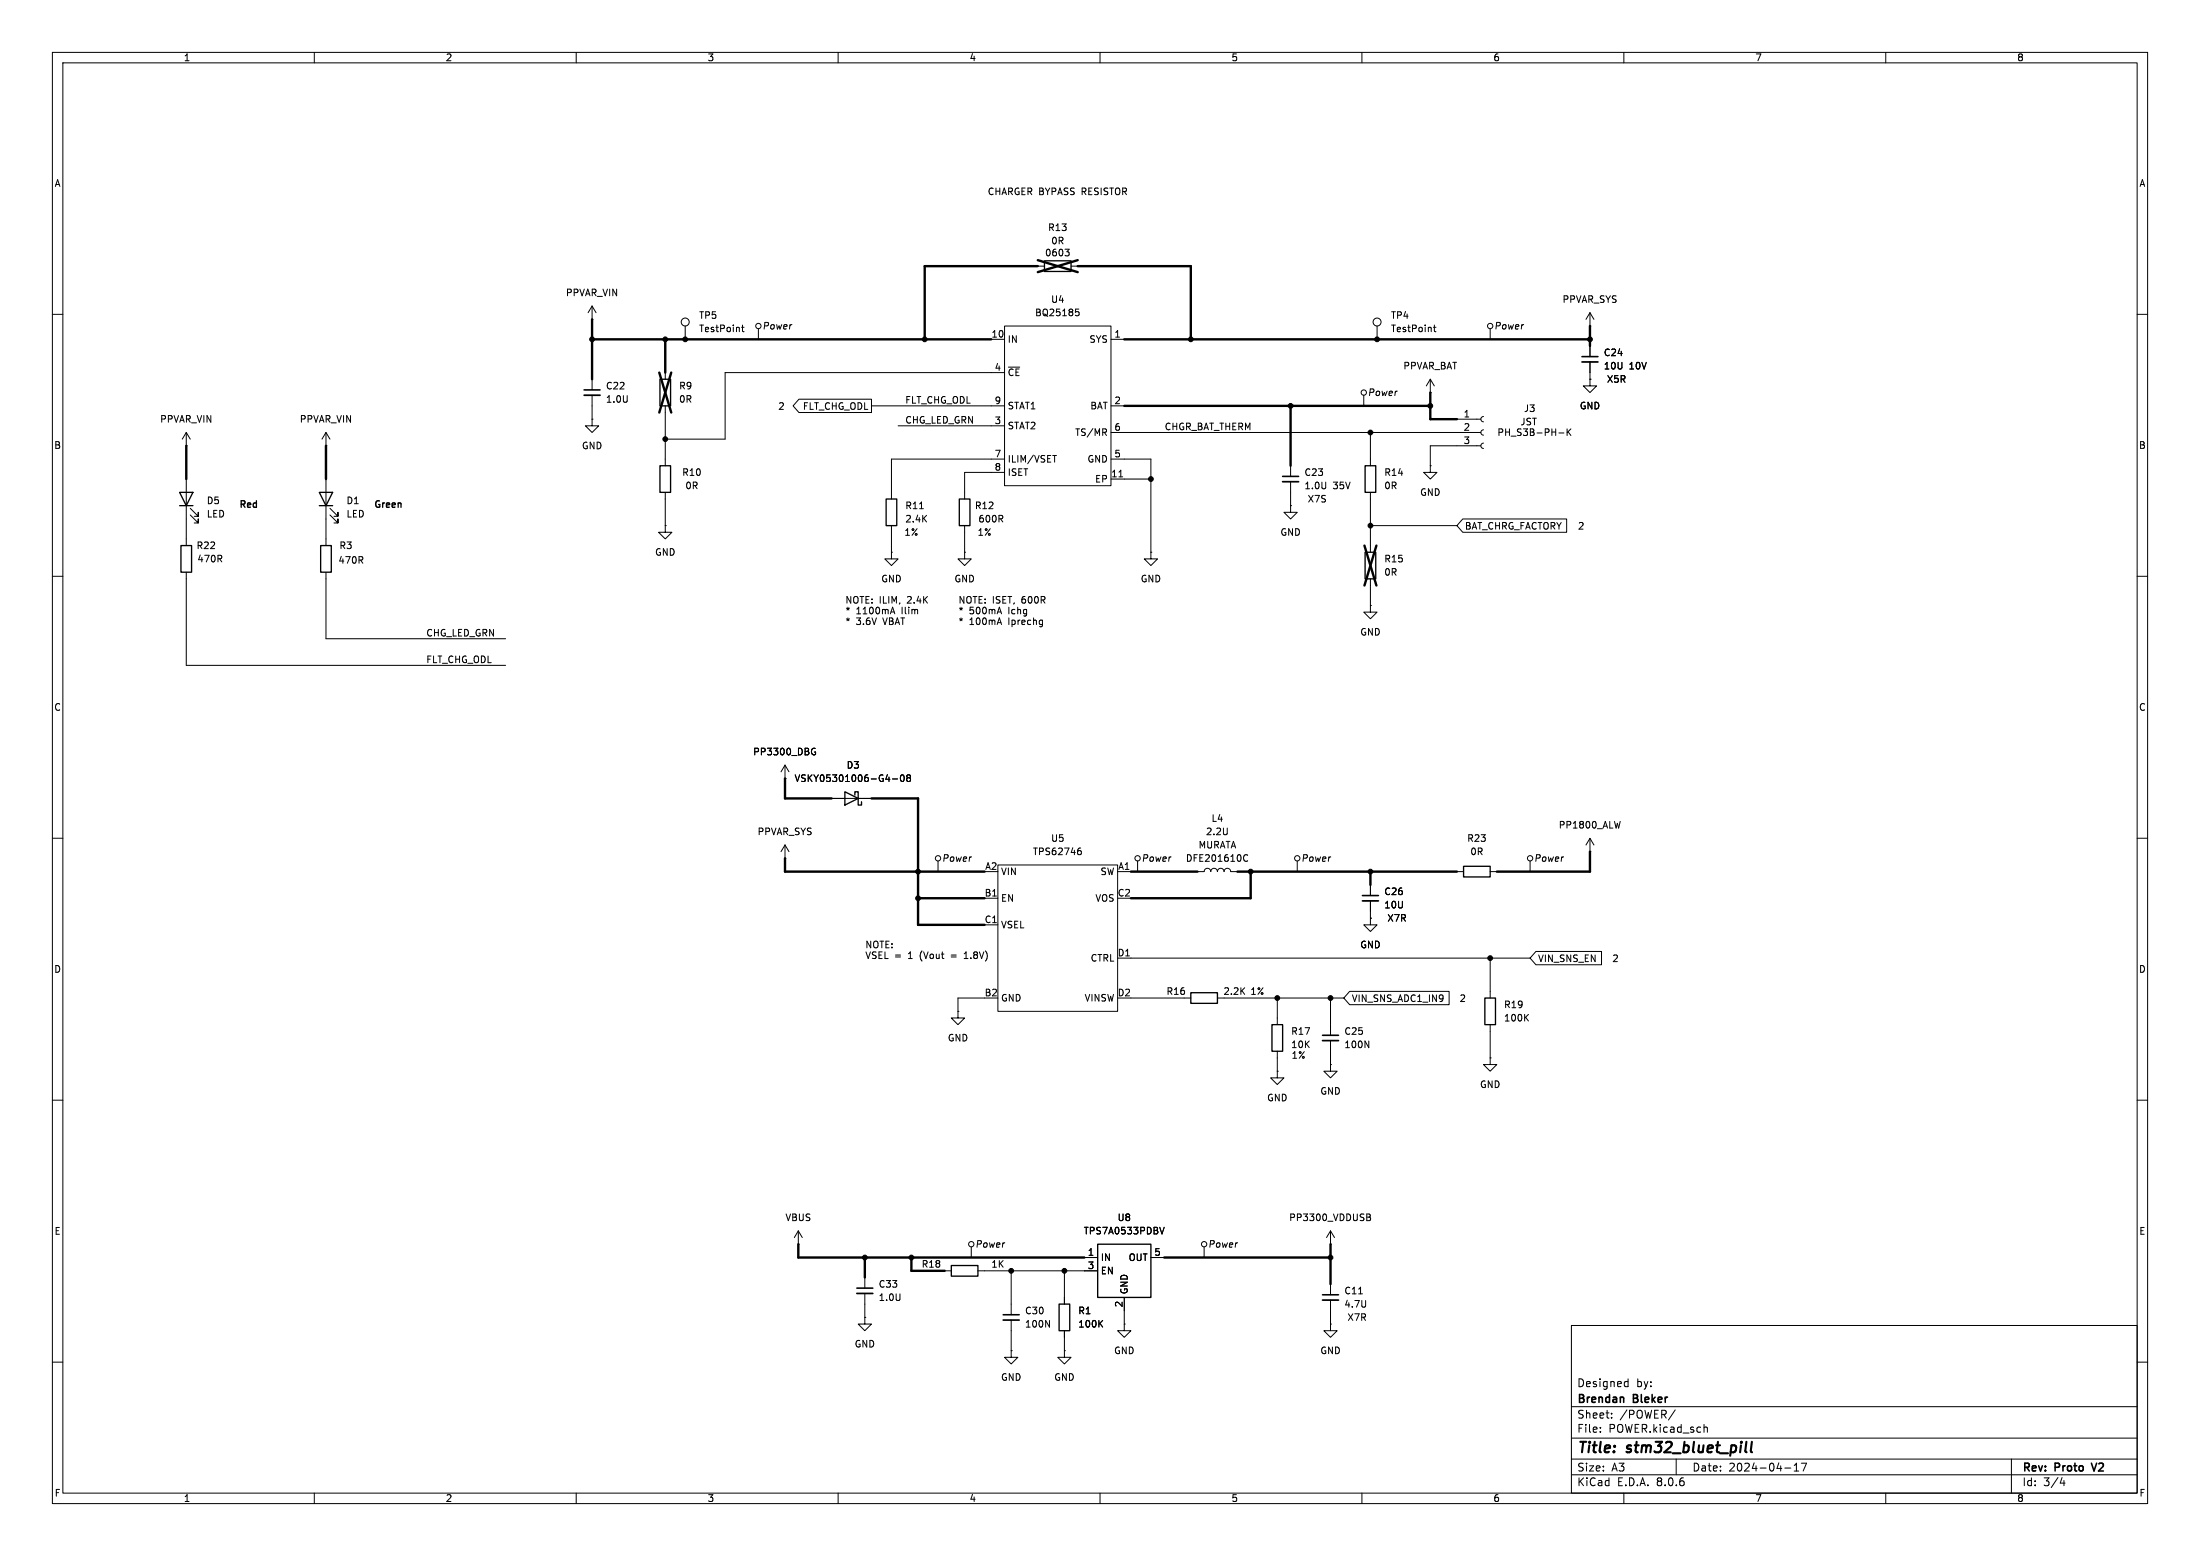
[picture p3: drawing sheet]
<svg xmlns="http://www.w3.org/2000/svg" width="420mm" height="297mm" viewBox="0 0 420 297" stroke-linecap="round" stroke-linejoin="round" font-family="sans-serif">
<g fill="none" stroke="#000" stroke-width=".19">
<path d="M10 10h400v277h-400zM12 12h396v273h-396zM60 10v2M110 10v2M160 10v2M210 10v2M260 10v2M310 10v2M360 10v2M10 60h2M113 58.4v2.6M113 58.4l-.7 1.3"/>
<path d="M113 58.4l.8 1.3M198.1 50.8h1.3M203.3 47.6h.8l-.4 .5M203.9 48.1l.2 .2v.3l-.2 .2M204.5 50.8h1.2M205.3 59h.7M205.5 59.5h.3l.2 .2-.1 .5-.4 .1M303.5 59.7l-.7 1.3M303.5 59.7v2.5M303.5 59.7l.8 1.3M408 60h2M113 61h.1"/>
<path d="M113 72.4v2M113 75.4v4.6M127 71.1v1.3M127 77.5v11.4M130.8 62.2v2.6M141.6 62.5h.4M141.7 62v1.1l.3 .2M144.8 62.7v2.1M152.5 76.2h13.9v2.5h-13.9l-1.1-1.2zM166.4 77.5h25.4M189.2 64.8h2.6M191.8 62.2h20.3v30.5h-20.3z"/>
<path d="M191.8 71.1h-53.4v12.7h-11.4M212.1 64.8h2.5M212.1 77.5h2.5M260.3 75.4v2.1M262.9 62.2v2.6M273 74.9h.1M273 72.4l-.7 1.3M273 72.4v2.5M273 72.4l.8 1.3M273.6 62.5h.5M273.8 62v1.1l.3 .2M283.2 79.5l-.3 .2-.2 .3 .2 .4 .3 .1"/>
<path d="M284.5 62.7v2.1M303.5 62.2h.1M303.5 72.4v1.3h1.3l-1.3 1.2-1.2-1.2h1.2M303.5 72.4h.1M303.5 66v2.1M303.5 69.1v3.3M35.6 85.1h.1M35.6 82.6v2.5M35.6 91.4v12.7M35.6 82.6l-.8 1.2M35.6 82.6l.7 1.2M36.3 98.3l1.5 1.5v-.7v.7h-.7"/>
<path d="M36.3 97l1.5 1.6v-.8v.8h-.7M62.2 85.1h.1M62.2 82.6v2.5M62.2 91.4v12.7M62.2 82.6l-.7 1.2M62.2 82.6l.8 1.2M63 98.3l1.5 1.5v-.7v.7h-.7M63 97l1.5 1.6v-.8v.8h-.7M113 80v1.3h1.3l-1.3 1.3-1.2-1.3h1.2M113 80h.1M127 94v6.3M171.4 81.3h20.4"/>
<path d="M175.6 97.1h.7M191.8 87.6h-21.6v7.7M191.8 90.2h-7.7v5.1M201 86.9h.7M210.8 82.5l.4 .6M211.2 82v.4M212.1 82.6h70.6M212.1 87.6h7.6v17.8M212.1 91.4h7.6M213.6 91h.7M246.4 96.5v1.3h1.2l-1.2 1.3-1.3-1.3h1.3M246.4 96.5h.1"/>
<path d="M246.4 88.9v2M246.4 91.9v4.6M261.6 82.6v6.3M261.6 94v11.4M273 88.9v1.3h1.3l-1.3 1.2-1.2-1.2h1.2M273 88.9h.1M278.1 80h4.6M279.2 99.1h19.9v2.5h-19.9l-1.1-1.3zM282.7 85.1h-9.7v3.8M283.2 84.6l-.3 .1-.2 .4 .2 .3 .3 .2M283.2 82l-.3 .2-.2 .4 .2 .3 .3 .2M297.6 82.6h1"/>
<path d="M299.2 81.9v1.2M299.3 82.4l.6 .7M299.9 81.9l-.7 .7M10 110h2M35.6 109.2v17.8h60.9M62.2 109.2v12.7h34.3M127 100.3v1.3h1.3l-1.3 1.3-1.3-1.3h1.3M127 100.3h.1M170.1 116.8h.6M170.2 105.4v1.3h1.2l-1.2 1.3-1.3-1.3h1.3M170.2 105.4h.1M170.2 100.3v5.1"/>
<path d="M170.4 115.9l.4 1.3M184.1 105.4v1.3h1.3l-1.3 1.3-1.2-1.3h1.2M184.1 105.4h.1M184.1 100.3v5.1M219.7 105.4v1.3h1.3l-1.3 1.3-1.3-1.3h1.3M219.7 105.4h.1M261.6 115.6v1.2h1.3l-1.3 1.3-1.3-1.3h1.3M261.6 115.6h.1M261.6 110.5v5.1M261.6 100.3h16.5M408 110h2M10 160h2"/>
<path d="M149.9 148.6h.1M149.9 146.1v2.5M149.9 146.1l-.8 1.2M149.9 146.1l.7 1.2M155.2 142.9h.4M155.5 143.5h.2v.5h-.5M158.7 152.4h7.7M170.4 148.7h.9M172.1 148l.1-.1a.68 .68 0 0 1 .4 .6 .68 .68 0 0 1-.4 .7 .84 .84 0 0 1-.1-1.2zM173.3 148.4l-.2-.2 .2-.3h.3l.2 .2-.2 .3M173.3 148.4l-.2 .3v.2l.2 .3h.3l.2-.3v-.2l-.2-.3M173.3 148.4h.3"/>
<path d="M309.3 156.8l-.3 1.3M408 160h2M149.9 163.8h.1M149.9 161.3l-.8 1.3M149.9 161.3v2.5M149.9 161.3l.7 1.3M179.1 164.3v2.1M188 171.5h2.5M188 176.5h2.5M190.5 165.1h22.9v27.9h-22.9zM206 162.4h.3l.1 .2v.4l-.4 .1M206.3 161.9h-.3"/>
<path d="M213.4 166.4h2.5M217.2 164.3v2.1M228.6 166.4h1.3a.64 .64 0 0 1 .6-.7 .64 .64 0 0 1 .6 .7 .64 .64 0 0 1 .7-.7 .64 .64 0 0 1 .6 .7 .64 .64 0 0 1 .6-.7 .64 .64 0 0 1 .7 .7 .64 .64 0 0 1 .6-.7 .64 .64 0 0 1 .6 .7h1.3M237.5 164.2l.3 .2 .4-.1M238.2 163.3l-.4-.2-.3 .2M247.6 164.3v2.1M261.6 175.3v1.2h1.3l-1.3 1.3-1.3-1.3h1.3M261.6 175.3h.1M261.6 168.9v2M261.6 172v3.3M278.1 166.4h1.3M284.5 166.4h1.2"/>
<path d="M292.1 164.3v2.1M303.5 162.6h.1M303.5 160v2.6M303.5 160l-.7 1.3M303.5 160l.8 1.3M182.9 193v1.3h1.2l-1.2 1.3-1.3-1.3h1.3M182.9 193h.1M184.1 183h.7M184.3 181.9l-.2 .2M188 190.5h-5.1v2.5M213.4 182.9h78.7M215.9 190.5h11.4"/>
<path d="M232.4 190.5h24.1M243.8 190.5v5.1M254 190.5v7.1M254 198.6v4.6M257.7 189.2h18.9v2.6h-18.9l-1.2-1.3zM260.6 198.7l.7 1.3v-1.3M284.5 182.9v7.6M284.5 195.6v6.3M291.2 194.2l.6 .7M291.8 193.6l-.7 .7M293.2 181.6h12.5v2.6h-12.5l-1.1-1.3zM10 210h2"/>
<path d="M243.8 204.5v1.2h1.3l-1.3 1.3-1.2-1.3h1.2M243.8 204.5h.1M243.8 200.7v3.8M254 203.2v1.3h1.3l-1.3 1.2-1.3-1.2h1.3M254 203.2h.1M284.5 201.9v1.3h1.2l-1.2 1.3-1.3-1.3h1.3M284.5 201.9h.1M408 210h2M152.4 237.5h.1M152.4 234.9l-.8 1.3M152.4 234.9v2.6M152.4 234.9l.8 1.3"/>
<path d="M185.4 238v2M221.4 234.3l.4 1.2 .4-1.2M229.9 238v2M254 237.5h.1M254 234.9v2.6M254 234.9l-.8 1.3M254 234.9l.8 1.3M260.9 231.7l.6 .1 .1 .3-.3 .2M260.9 232.3h.4M261.3 232.3l.4 .3-.1 .3-.7 .1M10 260h2M165.1 251.5v1.2h1.3l-1.3 1.3-1.3-1.3h1.3"/>
<path d="M165.1 251.5h.1M165.1 243.8v2.1M165.1 246.9v4.6M180.3 242.6h1.3M186.7 242.6h22.8M193 257.8v1.3h1.3l-1.3 1.2-1.2-1.2h1.2M193 257.8h.1M193 242.6v8.4M193 252v5.8M199.6 252l.7 1.3v-1.3M203.2 257.8v1.3h1.3l-1.3 1.2-1.3-1.2h1.3M203.2 257.8h.1"/>
<path d="M203.2 242.6v6.3M203.2 254v3.8M207 240h2.5M210 252.6l.5 .7M210.5 252l-.7 .8M214.6 252.7v1.3h1.3l-1.3 1.3-1.2-1.3h1.2M214.6 252.7h.1M214.6 247.6v5.1M219.7 240h2.5M254 252.7v1.3h1.3l-1.3 1.3-1.3-1.3h1.3M254 252.7h.1M254 245.1v2"/>
<path d="M254 248.2v4.5M259.4 247h.7M300 253h108v32h-108zM408 260h2M300 278.5h108M300 274.5h108M300 268.5h108M305.5 273.2v.2M305.5 272.5v.1M307.7 270.5v.2M307.7 269.8v.1M310.4 263.7l.4 .1"/>
<path d="M310.8 263.2v1.5M310.8 264.6l-.4 .1M319.8 269.1l-1.3 1.9M320 278.5v3M325.4 272.5h.5v.9M342.5 279.7l.4-.4v1.5M343.9 279.3h1l-.7 1.5M384 278.5v6.5M60 285v2M110 285v2M160 285v2M210 285v2"/>
<path d="M260 285v2M300 281.5h108M310 285v2M340.7 280.2h1.2M342.5 280.8h.9M360 285v2M393.7 282l-.4 1.1h.9M394 282.6v1"/>
<circle cx="130.8" cy="61.5" r=".76"/>
<circle cx="144.8" cy="62.2" r=".51"/>
<circle cx="260.3" cy="74.9" r=".51"/>
<circle cx="262.9" cy="61.5" r=".76"/>
<circle cx="284.5" cy="62.2" r=".51"/>
<circle cx="179.1" cy="163.8" r=".51"/>
<circle cx="217.2" cy="163.8" r=".51"/>
<circle cx="247.7" cy="163.8" r=".51"/>
<circle cx="292.1" cy="163.8" r=".51"/>
<circle cx="185.4" cy="237.5" r=".51"/>
<circle cx="229.9" cy="237.5" r=".51"/>
</g>
<path d="M111.5 74.4h3.1M302 68.1h3.1M244.9 90.9h3M260.1 170.9h3M252.5 197.6h3M163.6 245.9h3M191.5 251h3.1M252.5 247.1h3M399.3 279.3l.5 1.5" fill="none" stroke="#000" stroke-width=".3"/>
<path d="M334.4 275.2l-.2 1.7 .3 .3" fill="none" stroke="#000" stroke-width=".4"/>
<g fill="none" stroke="#000" stroke-width=".25">
<path d="M199.4 49.8h5.1v2h-5.1zM126 72.4h2v5.1h-2zM34.3 94h2.5l-1.2 2.5zM34.3 96.5h2.5M61 94h2.5l-1.3 2.5zM61 96.5h2.5M126 88.9h2v5.1h-2zM169.2 95.3h2v5h-2zM183.1 95.3h2.1v5h-2.1zM260.6 88.9h2v5.1h-2zM34.5 104.1h2.1v5.1h-2.1zM61.2 104.1h2v5.1h-2z"/>
<path d="M260.6 105.4h2v5.1h-2zM161.3 151.1l2.5 1.3-2.5 1.3zM163.2 151.8v-.7h.6v2.6h.7v-.7M279.4 165.4h5.1v2h-5.1zM227.3 189.5h5.1v2h-5.1zM242.8 195.6h2.1v5.1h-2.1zM283.5 190.5h2v5.1h-2zM209.5 237.5h10.2v10.1h-10.2zM181.6 241.6h5.1v2h-5.1zM202.2 248.9h2v5.1h-2z"/>
</g>
<path d="M111.5 75.4h3.1M302 69.1h3.1M244.9 91.9h3M260.1 172h3M252.5 198.6h3M163.6 246.9h3M191.5 252h3.1M252.5 248.2h3" fill="none" stroke="#000" stroke-width=".33"/>
<g fill="none" stroke="#000" stroke-width=".46">
<path d="M198.1 49.7l7.6 2.2M198.1 50.8h-21.6v14M205.7 49.7l-7.6 2.2M205.7 50.8h21.6v14M113 61v11.4M113 64.8h76.2M125.9 71.1l2.2 7.6M127 64.8v6.3M128.1 71.1l-2.2 7.6M214.6 64.8h88.9M214.6 77.5h58.4M246.4 77.5v11.4"/>
<path d="M273 74.9v5.1h5.1M303.5 62.2v3.8M35.6 85.1v6.3M62.2 85.1v6.3M260.5 104.1l2.3 7.7M262.8 104.1l-2.3 7.7M149.9 148.6v3.8h8.8M166.4 152.4h8.9v24.1h12.7M149.9 163.8v2.6h38.1M175.3 171.5h12.7M215.9 166.4h12.7M236.2 166.4h41.9"/>
<path d="M238.8 166.4v5.1h-22.9M261.6 166.4v2.5M303.5 162.6v3.8h-17.8M152.4 237.5v2.5h54.6M254 237.5v7.6M165.1 240v3.8M174 240v2.6h6.3M222.2 240h31.8"/>
</g>
<g fill="#000" stroke="#000" stroke-width=".19">
<circle cx="113" cy="64.8" r=".46"/>
<circle cx="127" cy="64.8" r=".46"/>
<circle cx="130.8" cy="64.8" r=".46"/>
<circle cx="176.5" cy="64.8" r=".46"/>
<circle cx="227.3" cy="64.8" r=".46"/>
<circle cx="246.4" cy="77.5" r=".46"/>
<circle cx="262.9" cy="64.8" r=".46"/>
<circle cx="273" cy="77.5" r=".46"/>
<circle cx="303.5" cy="64.8" r=".46"/>
<circle cx="127" cy="83.8" r=".46"/>
<circle cx="219.7" cy="91.4" r=".46"/>
<circle cx="261.6" cy="82.6" r=".46"/>
<circle cx="261.6" cy="100.3" r=".46"/>
<circle cx="175.3" cy="166.4" r=".46"/>
<circle cx="175.3" cy="171.5" r=".46"/>
<circle cx="238.8" cy="166.4" r=".46"/>
<circle cx="261.6" cy="166.4" r=".46"/>
<circle cx="243.8" cy="190.5" r=".46"/>
<circle cx="254" cy="190.5" r=".46"/>
<circle cx="284.5" cy="182.9" r=".46"/>
<circle cx="165.1" cy="240" r=".46"/>
<circle cx="174" cy="240" r=".46"/>
<circle cx="193" cy="242.6" r=".46"/>
<circle cx="203.2" cy="242.6" r=".46"/>
<circle cx="254" cy="240" r=".46"/>
</g>
<g font-size="2.8">
<text x="301" y="277.9">Title:</text>
<text x="310.6" y="277.9">stm32_bluet_pill</text>
</g>
<g font-size="2.1">
<text x="301" y="268.2">Brendan</text>
<text x="301" y="265">Designed</text>
<text x="311.9" y="268.2">Bleker</text>
<text x="312.4" y="265">by:</text>
<text x="301" y="273.7">File:</text>
<text x="301" y="271">Sheet:</text>
<text x="307.1" y="273.7">POWER.kicad_sch</text>
<text x="309.2" y="271">/POWER/</text>
<text x="301" y="281.1">Size:</text>
<text x="307.6" y="281.1">A3</text>
<text x="323" y="281.1">Date:</text>
<text x="330" y="281.1">2024-04-17</text>
<text x="386" y="281.3">Rev:</text>
<text x="392.4" y="281.3">Proto</text>
<text x="400.1" y="281.3">V2</text>
<text x="301" y="283.9">KiCad</text>
<text x="308.7" y="283.9">E.D.A.</text>
<text x="316.3" y="283.9">8.0.6</text>
<text x="386" y="283.9">Id:</text>
<text x="390.1" y="283.9">3/4</text>
</g>
<g font-size="1.8">
<text x="35" y="11.9">1</text>
<text x="85" y="11.9">2</text>
<text x="135" y="11.9">3</text>
<text x="185" y="11.9">4</text>
<text x="235" y="11.9">5</text>
<text x="285" y="11.9">6</text>
<text x="335" y="11.9">7</text>
<text x="385" y="11.9">8</text>
<text x="10.3" y="35.9">A</text>
<text x="408.3" y="35.9">A</text>
<text x="188.5" y="37.4">CHARGER BYPASS RESISTOR</text>
<text x="200" y="44.3">R13</text>
<text x="200.6" y="46.8">0R</text>
<text x="199.4" y="49.1">0603</text>
<text x="107.9" y="56.7">PPVAR_VIN</text>
<text x="200.6" y="58">U4</text>
<text x="298.2" y="58">PPVAR_SYS</text>
<text x="133.4" y="61.1">TP5</text>
<text x="133.4" y="63.6">TestPoint</text>
<text x="145.5" y="63.1">Power</text>
<text x="189.2" y="64.5">10</text>
<text x="192.3" y="65.6">IN</text>
<text x="197.5" y="60.6">BQ25185</text>
<text x="207.9" y="65.6">SYS</text>
<text x="212.7" y="64.5">1</text>
<text x="265.4" y="61.1">TP4</text>
<text x="265.4" y="63.6">TestPoint</text>
<text x="285.2" y="63.1">Power</text>
<text x="189.8" y="70.9">4</text>
<text x="192.3" y="72">~{CE}</text>
<text x="267.8" y="70.7">PPVAR_BAT</text>
<text x="306.1" y="68.2">C24</text>
<text x="306.1" y="70.7">10U</text>
<text x="311" y="70.7">10V</text>
<text x="115.6" y="77.1">1.0U</text>
<text x="115.6" y="74.5">C22</text>
<text x="129.5" y="74.5">R9</text>
<text x="129.5" y="77.1">0R</text>
<text x="172.7" y="77.1">FLT_CHG_ODL</text>
<text x="189.8" y="77.2">9</text>
<text x="212.7" y="77.2">2</text>
<text x="261" y="75.8">Power</text>
<text x="306.7" y="73.3">X5R</text>
<text x="30.5" y="80.9">PPVAR_VIN</text>
<text x="57.1" y="80.9">PPVAR_VIN</text>
<text x="148.5" y="78.4">2</text>
<text x="153.2" y="78.4">FLT_CHG_ODL</text>
<text x="172.7" y="80.9">CHG_LED_GRN</text>
<text x="189.8" y="81">3</text>
<text x="192.3" y="82.1">STAT2</text>
<text x="192.3" y="78.3">STAT1</text>
<text x="205.1" y="83.4">TS/MR</text>
<text x="208.1" y="78.3">BAT</text>
<text x="212.7" y="82.3">6</text>
<text x="222.2" y="82.2">CHGR_BAT_THERM</text>
<text x="279.3" y="79.8">1</text>
<text x="279.3" y="82.3">2</text>
<text x="285.8" y="83.4">PH_S3B-PH-K</text>
<text x="290.2" y="81.4">JST</text>
<text x="290.8" y="78.8">J3</text>
<text x="301.5" y="78.3">GND</text>
<text x="10.3" y="85.9">B</text>
<text x="111" y="86">GND</text>
<text x="189.8" y="87.4">7</text>
<text x="189.8" y="89.9">8</text>
<text x="192.3" y="88.5">ILIM/VSET</text>
<text x="207.5" y="88.5">GND</text>
<text x="212.7" y="87.4">5</text>
<text x="279.3" y="84.8">3</text>
<text x="408.2" y="85.9">B</text>
<text x="130.1" y="91">R10</text>
<text x="130.7" y="93.6">0R</text>
<text x="192.3" y="91">ISET</text>
<text x="209" y="92.3">EP</text>
<text x="212" y="91.2">11</text>
<text x="248.9" y="93.6">1.0U</text>
<text x="248.9" y="91">C23</text>
<text x="254.5" y="93.6">35V</text>
<text x="264.2" y="91">R14</text>
<text x="264.2" y="93.6">0R</text>
<text x="271" y="94.8">GND</text>
<text x="39.4" y="96.4">D5</text>
<text x="39.4" y="99">LED</text>
<text x="45.5" y="97.3">Red</text>
<text x="66" y="96.4">D1</text>
<text x="66" y="99">LED</text>
<text x="71.2" y="97.3">Green</text>
<text x="172.7" y="97.4">R11</text>
<text x="172.7" y="99.9">2.4K</text>
<text x="186" y="97.4">R12</text>
<text x="186.7" y="99.9">600R</text>
<text x="249.5" y="96.1">X7S</text>
<text x="279.6" y="101.3">BAT_CHRG_FACTORY</text>
<text x="301.2" y="101.3">2</text>
<text x="37.4" y="105">R22</text>
<text x="37.6" y="107.5">470R</text>
<text x="64.5" y="107.8">470R</text>
<text x="64.7" y="105">R3</text>
<text x="125" y="106.3">GND</text>
<text x="172.6" y="102.5">1%</text>
<text x="186.5" y="102.5">1%</text>
<text x="244.3" y="102.5">GND</text>
<text x="264.2" y="107.5">R15</text>
<text x="168.1" y="111.4">GND</text>
<text x="182.1" y="111.4">GND</text>
<text x="217.7" y="111.4">GND</text>
<text x="264.2" y="110.1">0R</text>
<text x="161.3" y="115.4">NOTE: ILIM,</text>
<text x="161.3" y="117.5">*</text>
<text x="161.3" y="119.5">*</text>
<text x="163.4" y="117.5">1100mA</text>
<text x="163.4" y="119.5">3.6V</text>
<text x="168.7" y="119.5">VBAT</text>
<text x="172.2" y="117.5">Ilim</text>
<text x="173.3" y="115.4">2.4K</text>
<text x="182.9" y="115.4">NOTE: ISET,</text>
<text x="182.9" y="117.5">*</text>
<text x="182.9" y="119.5">*</text>
<text x="185" y="117.5">500mA</text>
<text x="185" y="119.5">100mA</text>
<text x="192.6" y="117.5">Ichg</text>
<text x="192.6" y="119.5">Iprechg</text>
<text x="195.1" y="115.4">600R</text>
<text x="81.3" y="121.6">CHG_LED_GRN</text>
<text x="259.6" y="121.5">GND</text>
<text x="81.3" y="126.7">FLT_CHG_ODL</text>
<text x="10.3" y="135.9">C</text>
<text x="408.2" y="135.9">C</text>
<text x="143.7" y="144.4">PP3300_DBG</text>
<text x="151.6" y="149.5">VSKY05301006-G4-08</text>
<text x="161.5" y="146.9">D3</text>
<text x="144.5" y="159.6">PPVAR_SYS</text>
<text x="200.6" y="160.9">U5</text>
<text x="230.1" y="159.6">2.2U</text>
<text x="231.2" y="157.1">L4</text>
<text x="280" y="160.9">R23</text>
<text x="297.5" y="158.3">PP1800_ALW</text>
<text x="179.8" y="164.7">Power</text>
<text x="188" y="166.1">A2</text>
<text x="191" y="167.2">VIN</text>
<text x="197.1" y="163.4">TPS62746</text>
<text x="210" y="167.2">SW</text>
<text x="213.4" y="166.1">A1</text>
<text x="217.9" y="164.7">Power</text>
<text x="226.3" y="164.7">DFE201610C</text>
<text x="228.7" y="162.2">MURATA</text>
<text x="248.3" y="164.7">Power</text>
<text x="280.6" y="163.4">0R</text>
<text x="292.8" y="164.7">Power</text>
<text x="187.9" y="171.2">B1</text>
<text x="191" y="172.3">EN</text>
<text x="209" y="172.3">VOS</text>
<text x="213.3" y="171.2">C2</text>
<text x="264.2" y="171">C26</text>
<text x="264.2" y="173.6">10U</text>
<text x="187.9" y="176.3">C1</text>
<text x="191" y="177.4">VSEL</text>
<text x="264.8" y="176.1">X7R</text>
<text x="10.3" y="185.9">D</text>
<text x="165.1" y="181.2">NOTE:</text>
<text x="165.1" y="183.2">VSEL =</text>
<text x="173.5" y="183.2">1</text>
<text x="175.9" y="183.2">(Vout</text>
<text x="182" y="183.2">=</text>
<text x="184.7" y="183.2">1.8V)</text>
<text x="208.1" y="183.7">CTRL</text>
<text x="213.3" y="182.6">D1</text>
<text x="259.6" y="181.2">GND</text>
<text x="293.5" y="183.8">VIN_SNS_EN</text>
<text x="307.7" y="183.8">2</text>
<text x="408.2" y="185.9">D</text>
<text x="187.9" y="190.2">B2</text>
<text x="191" y="191.4">GND</text>
<text x="207" y="191.4">VINSW</text>
<text x="213.3" y="190.2">D2</text>
<text x="222.6" y="190.1">R16</text>
<text x="233.5" y="190.1">2.2K</text>
<text x="238.6" y="190.1">1%</text>
<text x="258" y="191.5">VIN_SNS_ADC1_IN9</text>
<text x="278.5" y="191.5">2</text>
<text x="246.4" y="197.7">R17</text>
<text x="256.6" y="197.7">C25</text>
<text x="287" y="192.6">R19</text>
<text x="287" y="195.2">100K</text>
<text x="180.8" y="199">GND</text>
<text x="246.4" y="200.3">10K</text>
<text x="246.5" y="202.3">1%</text>
<text x="256.6" y="200.3">100N</text>
<text x="252" y="209.1">GND</text>
<text x="282.4" y="207.9">GND</text>
<text x="241.8" y="210.4">GND</text>
<text x="149.8" y="233.3">VBUS</text>
<text x="213.3" y="233.3">U8</text>
<text x="246" y="233.3">PP3300_VDDUSB</text>
<text x="10.3" y="235.9">E</text>
<text x="186.1" y="238.4">Power</text>
<text x="206.8" y="235.8">TPS7A0533PDBV</text>
<text x="207.6" y="239.8">1</text>
<text x="220.3" y="239.8">5</text>
<text x="230.6" y="238.4">Power</text>
<text x="408.3" y="235.9">E</text>
<text x="167.6" y="246">C33</text>
<text x="175.9" y="242.2">R18</text>
<text x="189.2" y="242.2">1K</text>
<text x="207.6" y="242.3">3</text>
<text x="210.1" y="240.9">IN</text>
<text x="210.1" y="243.4">EN</text>
<text x="215.4" y="240.9">OUT</text>
<text x="167.6" y="248.5">1.0U</text>
<text x="195.6" y="251.1">C30</text>
<text x="205.7" y="251.1">R1</text>
<text x="214.4" y="249.6" transform="rotate(-90 214.4 249.6)">2</text>
<text x="215.5" y="247.1" transform="rotate(-90 215.5 247.1)">GND</text>
<text x="256.6" y="247.2">C11</text>
<text x="256.6" y="249.8">4.7U</text>
<text x="163.1" y="257.4">GND</text>
<text x="195.6" y="253.6">100N</text>
<text x="205.7" y="253.6">100K</text>
<text x="257.1" y="252.3">X7R</text>
<text x="191" y="263.8">GND</text>
<text x="201.2" y="263.8">GND</text>
<text x="212.6" y="258.7">GND</text>
<text x="252" y="258.7">GND</text>
<text x="10.3" y="285.9">F</text>
<text x="35" y="286.9">1</text>
<text x="85" y="286.9">2</text>
<text x="135" y="286.9">3</text>
<text x="185" y="286.9">4</text>
<text x="235" y="286.9">5</text>
<text x="285" y="286.9">6</text>
<text x="335" y="286.9">7</text>
<text x="385" y="286.9">8</text>
<text x="408.3" y="285.9">F</text>
</g>
</svg>
